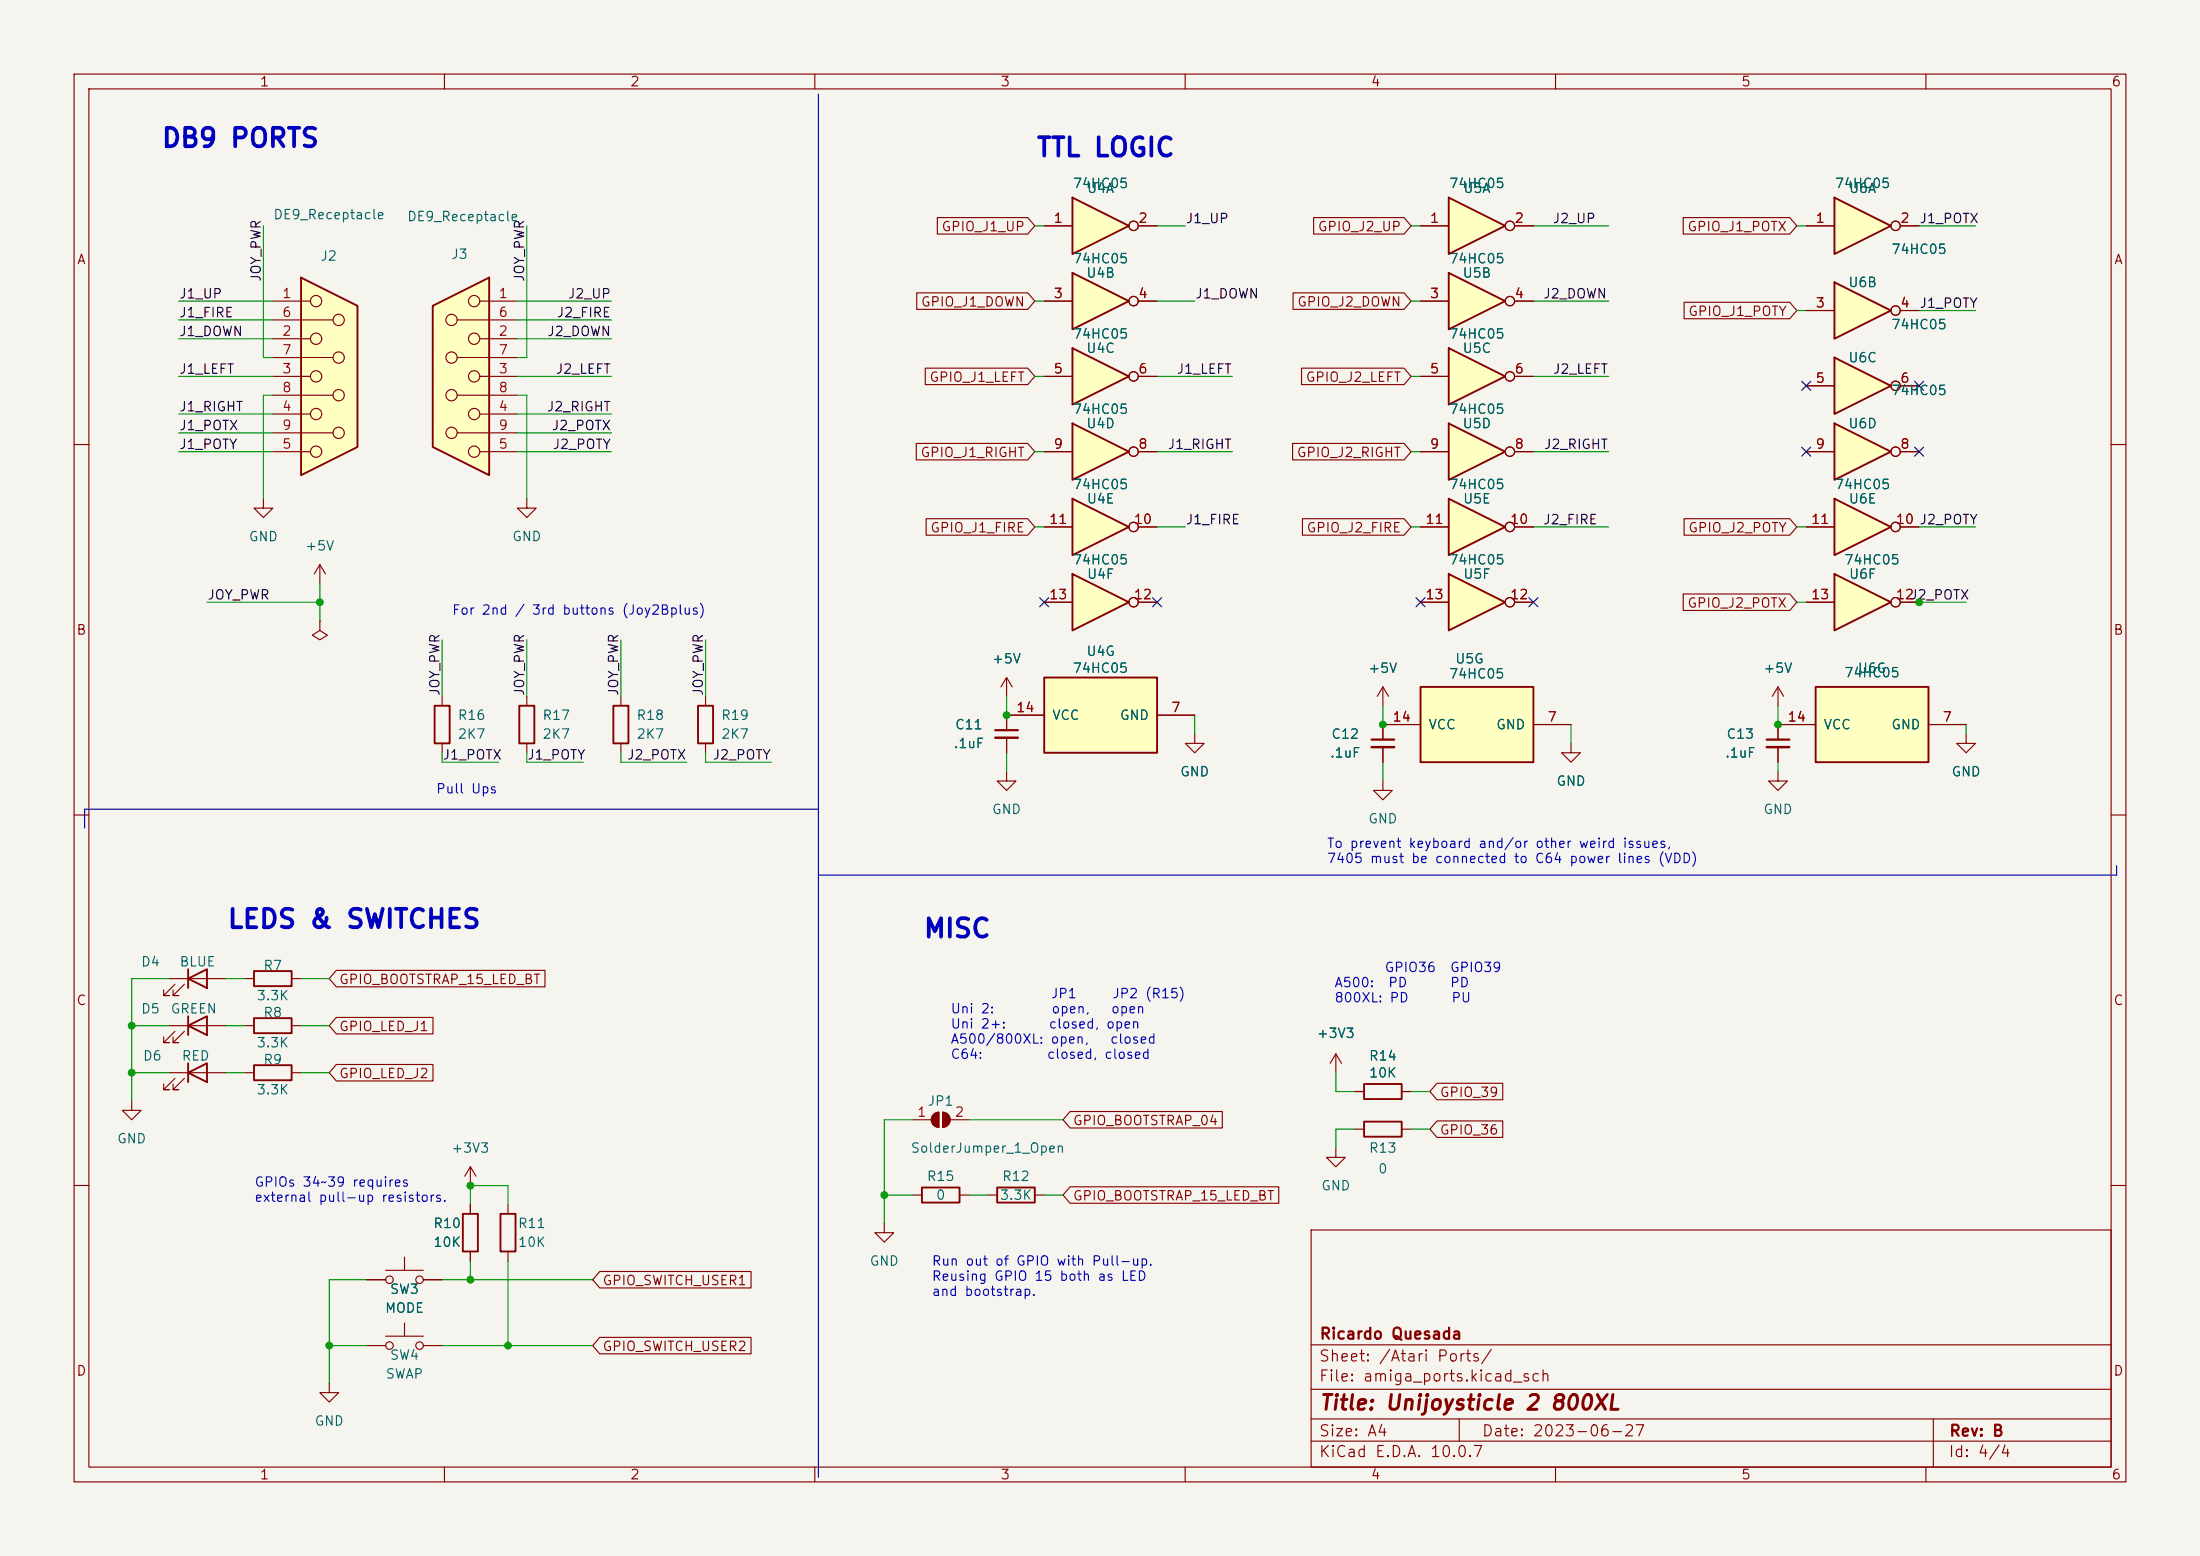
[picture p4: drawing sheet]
<svg xmlns="http://www.w3.org/2000/svg" width="297mm" height="210mm" viewBox="0 0 297 210" stroke-linecap="round" stroke-linejoin="round" font-family="sans-serif">
<path d="M0 0h297v210h-297z" fill="#f5f4ef" stroke="#f5f4ef" stroke-width=".14"/>
<g fill="none" stroke="#840000" stroke-width=".15">
<path d="M10 10h277v190h-277zM12 12h273v186h-273zM60 10v2M110 10v2M160 10v2M210 10v2M260 10v2M10 60h2M43.2 76.2l-.8 1.3M43.2 76.2l.7 1.3M43.2 76.2v2.5M285 60h2"/>
<path d="M10 110h2M285 110h2M10 160h2M177 166h108v32h-108zM285 160h2M60 198v2M110 198v2M160 198v2M177 194.5h108M177 191.5h108M177 187.5h108M177 181.5h108"/>
<path d="M197 191.5v3M210 198v2M260 198v2M261 191.5v6.5"/>
</g>
<path d="M247.6 26.7l7.7 3.8-7.7 3.8z" fill="#ffffc2"/>
<path d="M247.6 26.7l7.7 3.8-7.7 3.8z" fill="none" stroke="#840000" stroke-width=".25"/>
<g fill="none" stroke="#840000" stroke-width=".15">
<path d="M243.8 30.5h3.8M256.5 30.5h2.6M240 92.7l-.7 1.3M240 92.7l.8 1.3M240 92.7v2.6"/>
<circle cx="255.9" cy="30.5" r=".63"/>
</g>
<path d="M245.1 92.7h15.2v10.2h-15.2z" fill="#ffffc2"/>
<path d="M245.1 92.7h15.2v10.2h-15.2zM25.4 132.1l2.5-1.3v2.6zM25.4 138.4l2.5-1.2v2.5zM25.4 130.8v2.6M25.4 137.2v2.5M25.4 144.8l2.5-1.3v2.6zM25.4 143.5v2.6M62.5 163.8h2v5.1h-2z" fill="none" stroke="#840000" stroke-width=".25"/>
<g fill="none" stroke="#840000" stroke-width=".15">
<path d="M71.1 67.3v1.3h1.3l-1.3 1.3-1.3-1.3h1.3M43.2 83.8v1.3l1 .6-1 .7-1-.7 1-.6M43.2 83.8h.1M135.9 96.5v2.1M135.9 99.6v2M161.3 99.1v1.2h1.3l-1.3 1.3-1.3-1.3h1.3M186.7 92.7l-.8 1.3M186.7 92.7l.8 1.3M186.7 92.7v2.6M186.7 97.8v2M245.1 97.8h-5.1v2M260.3 97.8h5.1"/>
<path d="M265.4 99.1v1.2h1.3l-1.3 1.3-1.2-1.3h1.2M186.7 105.4v1.3h1.3l-1.3 1.3-1.3-1.3h1.3M186.7 100.8v2.1M212.1 100.3v1.3h1.3l-1.3 1.3-1.3-1.3h1.3M240 104.1v1.3h1.3l-1.3 1.3-1.2-1.3h1.2M240 100.8v2.1M22.9 132.1h7.6M22.9 138.4h7.6M23.6 132.8l-1.5 1.6h.8h-.8v-.8M23.6 139.2l-1.5 1.5h.8h-.8v-.7M24.9 132.8l-1.5 1.6h.7h-.7v-.8M24.9 139.2l-1.5 1.5h.7h-.7v-.7"/>
<path d="M22.9 144.8h7.6M23.6 145.5l-1.5 1.6h.8h-.8v-.8M24.9 145.5l-1.5 1.6h.7h-.7v-.8M63.5 157.5v2.5M63.5 157.5l-.8 1.3M63.5 157.5l.8 1.3M123.2 151.1h2.5M126 150.4l.4-.2 .3-.1v2a1.02 1.02 0 0 1-.9-.6 1.02 1.02 0 0 1 .2-1.1zM127.3 150.1a1.02 1.02 0 0 1 1 1 1.02 1.02 0 0 1-1 1zM128.3 151.1h2.5M49.5 172.7h2.6M52.1 171.5h5"/>
<path d="M54.6 169.7v1.8M57.1 172.7h2.6M63.5 162.6v1.2M63.5 168.9v1.3"/>
<circle cx="52.6" cy="172.7" r=".51"/>
<circle cx="56.6" cy="172.7" r=".51"/>
</g>
<path d="M134.4 98.6h3M185.2 99.8h3M238.5 99.8h3.1" fill="none" stroke="#840000" stroke-width=".3"/>
<path d="M134.4 99.6h3M185.2 100.8h3M238.5 100.8h3.1" fill="none" stroke="#840000" stroke-width=".33"/>
<g fill="#840000" stroke="#840000" stroke-width=".15">
<path d="M126 150.4l.4-.2 .3-.1v2a1.02 1.02 0 0 1-.9-.6 1.02 1.02 0 0 1 .2-1.1z"/>
<path d="M127.3 150.1a1.02 1.02 0 0 1 1 1 1.02 1.02 0 0 1-1 1z"/>
</g>
<path d="M191.8 92.7h15.2v10.2h-15.2z" fill="#ffffc2"/>
<path d="M191.8 92.7h15.2v10.2h-15.2z" fill="none" stroke="#840000" stroke-width=".25"/>
<path d="M186.7 97.8h5.1M207 97.8h5.1" fill="none" stroke="#840000" stroke-width=".15"/>
<path d="M195.6 47l7.6 3.8-7.6 3.8z" fill="#ffffc2"/>
<path d="M195.6 47l7.6 3.8-7.6 3.8zM82.8 95.3h2v5h-2z" fill="none" stroke="#840000" stroke-width=".25"/>
<g fill="none" stroke="#840000" stroke-width=".15">
<path d="M191.8 50.8h3.8M204.5 50.8h2.5M35.6 67.3v1.3h1.2l-1.2 1.3-1.3-1.3h1.3M83.8 94v1.3M83.8 100.3v1.3"/>
<circle cx="203.8" cy="50.8" r=".63"/>
</g>
<path d="M195.6 36.8l7.6 3.8-7.6 3.9z" fill="#ffffc2"/>
<path d="M195.6 36.8l7.6 3.8-7.6 3.9z" fill="none" stroke="#840000" stroke-width=".25"/>
<g fill="none" stroke="#840000" stroke-width=".15">
<path d="M191.8 40.6h3.8M204.5 40.6h2.5"/>
<circle cx="203.8" cy="40.6" r=".63"/>
</g>
<path d="M195.6 67.3l7.6 3.8-7.6 3.8z" fill="#ffffc2"/>
<path d="M195.6 67.3l7.6 3.8-7.6 3.8z" fill="none" stroke="#840000" stroke-width=".25"/>
<g fill="none" stroke="#840000" stroke-width=".15">
<path d="M191.8 71.1h3.8M204.5 71.1h2.5"/>
<circle cx="203.8" cy="71.1" r=".63"/>
</g>
<path d="M195.6 77.5l7.6 3.8-7.6 3.8z" fill="#ffffc2"/>
<path d="M195.6 77.5l7.6 3.8-7.6 3.8zM58.7 95.3h2v5h-2zM70.1 95.3h2v5h-2zM34.3 131.1h5.1v2h-5.1zM34.3 137.4h5.1v2h-5.1zM34.3 143.8h5.1v2h-5.1z" fill="none" stroke="#840000" stroke-width=".25"/>
<g fill="none" stroke="#840000" stroke-width=".15">
<path d="M59.7 94v1.3M71.1 94v1.3M191.8 81.3h3.8M204.5 81.3h2.5M59.7 100.3v1.3M71.1 100.3v1.3M135.9 104.1v1.3h1.3l-1.3 1.3-1.3-1.3h1.3M33 132.1h1.3M33 138.4h1.3M39.4 132.1h1.2M39.4 138.4h1.2M17.8 148.6v1.3h1.2l-1.2 1.2-1.3-1.2h1.3"/>
<path d="M33 144.8h1.3M39.4 144.8h1.2M119.4 165.1v1.3h1.2l-1.2 1.2-1.3-1.2h1.3"/>
<circle cx="203.8" cy="81.3" r=".63"/>
</g>
<path d="M195.6 57.2l7.6 3.8-7.6 3.8z" fill="#ffffc2"/>
<path d="M195.6 57.2l7.6 3.8-7.6 3.8z" fill="none" stroke="#840000" stroke-width=".25"/>
<g fill="none" stroke="#840000" stroke-width=".15">
<path d="M191.8 61h3.8M204.5 61h2.5"/>
<circle cx="203.8" cy="61" r=".63"/>
</g>
<path d="M195.6 26.7l7.6 3.8-7.6 3.8z" fill="#ffffc2"/>
<path d="M195.6 26.7l7.6 3.8-7.6 3.8zM67.6 163.8h2v5.1h-2zM124.5 160.3h5v2h-5zM134.6 160.3h5.1v2h-5.1z" fill="none" stroke="#840000" stroke-width=".25"/>
<g fill="none" stroke="#840000" stroke-width=".15">
<path d="M191.8 30.5h3.8M204.5 30.5h2.5M135.9 91.4l-.8 1.3M135.9 91.4l.8 1.3M135.9 91.4v2.6M68.6 162.6v1.2M68.6 168.9v1.3M123.2 161.3h1.3M129.5 161.3h1.3M133.3 161.3h1.3M139.7 161.3h1.3"/>
<circle cx="203.8" cy="30.5" r=".63"/>
</g>
<path d="M144.8 47l7.6 3.8-7.6 3.8z" fill="#ffffc2"/>
<path d="M144.8 47l7.6 3.8-7.6 3.8z" fill="none" stroke="#840000" stroke-width=".25"/>
<g fill="none" stroke="#840000" stroke-width=".15">
<path d="M141 50.8h3.8M153.7 50.8h2.5"/>
<circle cx="153" cy="50.8" r=".63"/>
</g>
<path d="M144.8 57.2l7.6 3.8-7.6 3.8z" fill="#ffffc2"/>
<path d="M144.8 57.2l7.6 3.8-7.6 3.8z" fill="none" stroke="#840000" stroke-width=".25"/>
<g fill="none" stroke="#840000" stroke-width=".15">
<path d="M141 61h3.8M153.7 61h2.5"/>
<circle cx="153" cy="61" r=".63"/>
</g>
<path d="M144.8 77.5l7.6 3.8-7.6 3.8z" fill="#ffffc2"/>
<path d="M144.8 77.5l7.6 3.8-7.6 3.8zM94.2 95.3h2.1v5h-2.1z" fill="none" stroke="#840000" stroke-width=".25"/>
<g fill="none" stroke="#840000" stroke-width=".15">
<path d="M95.2 94v1.3M141 81.3h3.8M153.7 81.3h2.5M95.2 100.3v1.3"/>
<circle cx="153" cy="81.3" r=".63"/>
</g>
<path d="M141 91.4h15.2v10.2h-15.2z" fill="#ffffc2"/>
<path d="M141 91.4h15.2v10.2h-15.2z" fill="none" stroke="#840000" stroke-width=".25"/>
<path d="M135.9 96.5h5.1M156.2 96.5h5.1" fill="none" stroke="#840000" stroke-width=".15"/>
<path d="M144.8 67.3l7.6 3.8-7.6 3.8z" fill="#ffffc2"/>
<path d="M144.8 67.3l7.6 3.8-7.6 3.8zM184.1 151.4h5.1v2h-5.1z" fill="none" stroke="#840000" stroke-width=".25"/>
<g fill="none" stroke="#840000" stroke-width=".15">
<path d="M141 71.1h3.8M153.7 71.1h2.5M182.9 152.4h1.2M189.2 152.4h1.3M54.6 178.6v1.7M44.4 186.7v1.3h1.3l-1.3 1.2-1.2-1.2h1.2M49.5 181.6h2.6M52.1 180.3h5M57.1 181.6h2.6"/>
<circle cx="153" cy="71.1" r=".63"/>
<circle cx="52.6" cy="181.6" r=".51"/>
<circle cx="56.6" cy="181.6" r=".51"/>
</g>
<path d="M144.8 36.8l7.6 3.8-7.6 3.9z" fill="#ffffc2"/>
<path d="M144.8 36.8l7.6 3.8-7.6 3.9z" fill="none" stroke="#840000" stroke-width=".25"/>
<g fill="none" stroke="#840000" stroke-width=".15">
<path d="M141 40.6h3.8M153.7 40.6h2.5"/>
<circle cx="153" cy="40.6" r=".63"/>
</g>
<path d="M144.8 26.7l7.6 3.8-7.6 3.8z" fill="#ffffc2"/>
<path d="M144.8 26.7l7.6 3.8-7.6 3.8zM184.1 146.3h5.1v2h-5.1z" fill="none" stroke="#840000" stroke-width=".25"/>
<g fill="none" stroke="#840000" stroke-width=".15">
<path d="M141 30.5h3.8M153.7 30.5h2.5M180.3 154.9v1.3h1.3l-1.3 1.3-1.2-1.3h1.2M180.3 142.2l-.7 1.3M180.3 142.2l.8 1.3M180.3 142.2v2.6M182.9 147.3h1.2M189.2 147.3h1.3"/>
<circle cx="153" cy="30.5" r=".63"/>
</g>
<path d="M247.6 77.5l7.7 3.8-7.7 3.8z" fill="#ffffc2"/>
<path d="M247.6 77.5l7.7 3.8-7.7 3.8z" fill="none" stroke="#840000" stroke-width=".25"/>
<g fill="none" stroke="#840000" stroke-width=".15">
<path d="M243.8 81.3h3.8M256.5 81.3h2.6"/>
<circle cx="255.9" cy="81.3" r=".63"/>
</g>
<path d="M247.6 67.3l7.7 3.8-7.7 3.8z" fill="#ffffc2"/>
<path d="M247.6 67.3l7.7 3.8-7.7 3.8z" fill="none" stroke="#840000" stroke-width=".25"/>
<g fill="none" stroke="#840000" stroke-width=".15">
<path d="M243.8 71.1h3.8M256.5 71.1h2.6"/>
<circle cx="255.9" cy="71.1" r=".63"/>
</g>
<path d="M247.6 57.2l7.7 3.8-7.7 3.8z" fill="#ffffc2"/>
<path d="M247.6 57.2l7.7 3.8-7.7 3.8z" fill="none" stroke="#840000" stroke-width=".25"/>
<g fill="none" stroke="#840000" stroke-width=".15">
<path d="M243.8 61h3.8M256.5 61h2.6"/>
<circle cx="255.9" cy="61" r=".63"/>
</g>
<path d="M247.6 48.3l7.7 3.8-7.7 3.8z" fill="#ffffc2"/>
<path d="M247.6 48.3l7.7 3.8-7.7 3.8z" fill="none" stroke="#840000" stroke-width=".25"/>
<g fill="none" stroke="#840000" stroke-width=".15">
<path d="M243.8 52.1h3.8M256.5 52.1h2.6"/>
<circle cx="255.9" cy="52.1" r=".63"/>
</g>
<path d="M247.6 38.1l7.7 3.8-7.7 3.8z" fill="#ffffc2"/>
<path d="M247.6 38.1l7.7 3.8-7.7 3.8z" fill="none" stroke="#840000" stroke-width=".25"/>
<g fill="none" stroke="#840000" stroke-width=".15">
<path d="M243.8 41.9h3.8M256.5 41.9h2.6"/>
<circle cx="255.9" cy="41.9" r=".63"/>
</g>
<path d="M40.6 37.5l7.7 3.8v19l-7.7 3.8z" fill="#ffffc2"/>
<path d="M40.6 37.5l7.7 3.8v19l-7.7 3.8z" fill="none" stroke="#840000" stroke-width=".25"/>
<g fill="none" stroke="#840000" stroke-width=".15">
<path d="M36.8 40.6h5.1M36.8 43.2h8.2M36.8 45.7h5.1M36.8 48.3h8.2M36.8 50.8h5.1M36.8 53.3h8.2M36.8 55.9h5.1M36.8 58.4h8.2M36.8 61h5.1"/>
<circle cx="42.7" cy="40.6" r=".76"/>
<circle cx="42.7" cy="55.9" r=".76"/>
<circle cx="42.7" cy="50.8" r=".76"/>
<circle cx="42.7" cy="45.7" r=".76"/>
<circle cx="45.7" cy="43.2" r=".76"/>
<circle cx="45.7" cy="58.4" r=".76"/>
<circle cx="45.7" cy="53.3" r=".76"/>
<circle cx="45.7" cy="48.3" r=".76"/>
<circle cx="42.7" cy="61" r=".76"/>
</g>
<path d="M58.4 41.3l7.6-3.8v26.6l-7.6-3.8z" fill="#ffffc2"/>
<path d="M58.4 41.3l7.6-3.8v26.6l-7.6-3.8z" fill="none" stroke="#840000" stroke-width=".25"/>
<g fill="none" stroke="#840000" stroke-width=".15">
<path d="M123.8 39.5h14.9l1 1.1-1 1.2h-14.9zM126.5 29.4h12.2l1 1.1-1 1.1h-12.2zM141 30.5h3.8M153.7 30.5h2.5M174.6 39.5h14.9l1 1.1-1 1.2h-14.9zM177.3 29.4h12.2l1 1.1-1 1.1h-12.2zM191.8 30.5h3.8M204.5 30.5h2.5M227.2 29.4h14.4l1 1.1-1 1.1h-14.4zM243.8 30.5h3.8M256.5 30.5h2.6M61.7 43.2h8.1"/>
<path d="M61.7 48.3h8.1M61.7 53.3h8.1M61.7 58.4h8.1M64.8 40.6h5M64.8 45.7h5M64.8 50.8h5M64.8 55.9h5M123.7 59.8h15l1 1.2-1 1.1h-15zM124.9 49.7h13.8l1 1.1-1 1.1h-13.8zM141 40.6h3.8M141 50.8h3.8M153.7 40.6h2.5"/>
<path d="M153.7 50.8h2.5M174.5 59.8h15l1 1.2-1 1.1h-15zM175.7 49.7h13.8l1 1.1-1 1.1h-13.8zM191.8 40.6h3.8M191.8 50.8h3.8M204.5 40.6h2.5M204.5 50.8h2.5M227.4 40.8h14.2l1 1.1-1 1.1h-14.2zM243.8 41.9h3.8M243.8 52.1h3.8M256.5 41.9h2.6M256.5 52.1h2.6"/>
<path d="M64.8 61h5M125 70h13.7l1 1.1-1 1.1h-13.7zM141 61h3.8M141 71.1h3.8M153.7 61h2.5M153.7 71.1h2.5M175.8 70h13.7l1 1.1-1 1.1h-13.7zM191.8 61h3.8M191.8 71.1h3.8M204.5 61h2.5M204.5 71.1h2.5M227.4 70h14.2l1 1.1-1 1.1h-14.2z"/>
<path d="M243.8 61h3.8M243.8 71.1h3.8M256.5 61h2.6M256.5 71.1h2.6M135.9 99.6v2M141 81.3h3.8M141 96.5h-5.1v2.1M153.7 81.3h2.5M156.2 96.5h5.1M191.8 81.3h3.8M191.8 97.8h-5.1v2M204.5 81.3h2.5"/>
<path d="M207 97.8h5.1M227.2 80.2h14.4l1 1.1-1 1.1h-14.4zM243.8 81.3h3.8M245.1 97.8h-5.1v2M256.5 81.3h2.6M260.3 97.8h5.1M186.7 100.8v2.1M240 100.8v2.1M45.4 137.3h13.1v2.2h-13.1l-1-1.1zM45.4 131h28.2v2.2h-28.2l-1-1.1zM45.4 143.7h13.1v2.2h-13.1l-1-1.1zM144.5 150h20.5v2.2h-20.5l-1-1.1z"/>
<path d="M182.9 147.3h1.2M189.2 147.3h1.3M194 151.3h8.9v2.2h-8.9l-1-1.1zM194 146.2h8.9v2.2h-8.9l-1-1.1zM49.5 172.7h2.6M57.1 172.7h2.6M63.5 162.6v1.2M63.5 168.9v1.3M81 171.6h20.4v2.2h-20.4l-1-1.1zM144.5 160.2h28.1v2.2h-28.1l-1-1.1zM81 180.5h20.4v2.2h-20.4l-1-1.1z"/>
<circle cx="153" cy="30.5" r=".63"/>
<circle cx="203.8" cy="30.5" r=".63"/>
<circle cx="255.9" cy="30.5" r=".63"/>
<circle cx="61" cy="43.2" r=".76"/>
<circle cx="61" cy="48.3" r=".76"/>
<circle cx="61" cy="53.3" r=".76"/>
<circle cx="61" cy="58.4" r=".76"/>
<circle cx="64" cy="40.6" r=".76"/>
<circle cx="64" cy="45.7" r=".76"/>
<circle cx="64" cy="55.9" r=".76"/>
<circle cx="64" cy="50.8" r=".76"/>
<circle cx="153" cy="50.8" r=".63"/>
<circle cx="153" cy="40.6" r=".63"/>
<circle cx="203.8" cy="40.6" r=".63"/>
<circle cx="203.8" cy="50.8" r=".63"/>
<circle cx="255.9" cy="52.1" r=".63"/>
<circle cx="255.9" cy="41.9" r=".63"/>
<circle cx="64" cy="61" r=".76"/>
<circle cx="153" cy="71.1" r=".63"/>
<circle cx="153" cy="61" r=".63"/>
<circle cx="203.8" cy="71.1" r=".63"/>
<circle cx="203.8" cy="61" r=".63"/>
<circle cx="255.9" cy="61" r=".63"/>
<circle cx="255.9" cy="71.1" r=".63"/>
<circle cx="153" cy="81.3" r=".63"/>
<circle cx="203.8" cy="81.3" r=".63"/>
<circle cx="255.9" cy="81.3" r=".63"/>
</g>
<path d="M110.5 12.7v186.7M110.5 109.2h-99.1v2.6M285.7 116.8v1.3h-175.2" fill="none" stroke="#0000c2" stroke-width=".15"/>
<g fill="none" stroke="#009600" stroke-width=".15">
<path d="M35.6 30.5v17.8h1.2M71.1 30.5v17.8h-1.3M139.7 30.5h1.3M156.2 30.5h3.8M190.5 30.5h1.3M207 30.5h10.2M242.6 30.5h1.2M259.1 30.5h7.6M24.1 50.8h12.7M24.1 40.6h12.7M24.1 55.9h12.7M24.1 58.4h12.7"/>
<path d="M24.1 43.2h12.7M24.1 45.7h12.7M36.8 53.3h-1.2v14M69.8 53.3h1.3v14M69.8 50.8h12.7M69.8 40.6h12.7M69.8 55.9h12.7M69.8 58.4h12.7M69.8 43.2h12.7M69.8 45.7h12.7M139.7 50.8h1.3M139.7 40.6h1.3"/>
<path d="M156.2 50.8h10.2M156.2 40.6h5.1M190.5 50.8h1.3M190.5 40.6h1.3M207 50.8h10.2M207 40.6h10.2M242.6 41.9h1.2M259.1 41.9h7.6M24.1 61h12.7M43.2 78.7v5.1M69.8 61h12.7M139.7 71.1h1.3"/>
<path d="M139.7 61h1.3M156.2 71.1h3.8M156.2 61h10.2M190.5 71.1h1.3M190.5 61h1.3M207 71.1h10.2M207 61h10.2M242.6 71.1h1.2M259.1 71.1h7.6M27.9 81.3h15.3M59.7 86.4v7.6M71.1 86.4v7.6"/>
<path d="M83.8 86.4v7.6M95.2 86.4v7.6M135.9 94v2.5M161.3 96.5v2.6M186.7 95.3v2.5M212.1 97.8v2.5M240 95.3v2.5M242.6 81.3h1.2M257.8 81.3h7.6M265.4 97.8v1.3M59.7 101.6v1.3h7.6M71.1 101.6v1.3h7.6"/>
<path d="M83.8 101.6v1.3h8.9M95.2 101.6v1.3h8.9M135.9 101.6v2.5M186.7 102.9v2.5M240 102.9v1.2M17.8 138.4h5.1M22.9 132.1h-5.1v16.5M30.5 132.1h2.5M30.5 138.4h2.5M40.6 132.1h3.8M40.6 138.4h3.8M17.8 144.8h5.1"/>
<path d="M30.5 144.8h2.5M40.6 144.8h3.8M123.2 151.1h-3.8v14M130.8 151.1h12.7M180.3 144.8v2.5h2.6M182.9 152.4h-2.6v2.5M190.5 147.3h2.5M190.5 152.4h2.5M49.5 172.7h-5.1v14M59.7 172.7h20.3M63.5 162.6v-2.6h5.1v2.6M63.5 170.2v2.5"/>
<path d="M68.6 170.2v11.4M119.4 161.3h3.8M130.8 161.3h2.5M141 161.3h2.5M44.4 181.6h5.1M59.7 181.6h20.3"/>
</g>
<g fill="none" stroke="#000084" stroke-width=".15">
<path d="M243.2 51.5l1.2 1.2M244.4 51.5l-1.2 1.2M258.5 51.5l1.2 1.2M259.7 51.5l-1.2 1.2M243.2 60.4l1.2 1.2M244.4 60.4l-1.2 1.2M258.5 60.4l1.2 1.2M259.7 60.4l-1.2 1.2M140.4 80.7l1.2 1.2M141.6 80.7l-1.2 1.2M155.6 80.7l1.2 1.2M156.8 80.7l-1.2 1.2"/>
<path d="M191.2 80.7l1.2 1.2M192.4 80.7l-1.2 1.2M206.4 80.7l1.2 1.2M207.6 80.7l-1.2 1.2"/>
</g>
<g fill="#009600" stroke="#009600" stroke-width=".14">
<circle cx="44.4" cy="181.6" r=".46"/>
<circle cx="63.5" cy="172.7" r=".46"/>
<circle cx="17.8" cy="138.4" r=".46"/>
<circle cx="68.6" cy="181.6" r=".46"/>
<circle cx="17.8" cy="144.8" r=".46"/>
<circle cx="119.4" cy="161.3" r=".46"/>
<circle cx="63.5" cy="160" r=".46"/>
<circle cx="43.2" cy="81.3" r=".46"/>
<circle cx="135.9" cy="96.5" r=".46"/>
<circle cx="259.1" cy="81.3" r=".46"/>
<circle cx="186.7" cy="97.8" r=".46"/>
<circle cx="240" cy="97.8" r=".46"/>
</g>
<g font-size="2.5" fill="#0000c2">
<text x="21.7" y="20.5">DB9 PORTS</text>
<text x="139.8" y="21.8">TTL LOGIC</text>
<text x="30.6" y="125.9">LEDS &amp; SWITCHES</text>
<text x="124.5" y="127.2">MISC</text>
</g>
<text font-size="2" fill="#840000" x="178" y="190.8">Title: Unijoysticle 2 800XL</text>
<g font-size="1.5" fill="#840000">
<text x="178" y="184.1">Sheet: /Atari Ports/</text>
<text x="178" y="181.1">Ricardo Quesada</text>
<text x="178" y="186.8">File: amiga_ports.kicad_sch</text>
<text x="178" y="197">KiCad E.D.A. 10.0.7</text>
<text x="178" y="194.2">Size: A4</text>
<text x="200" y="194.2">Date: 2023-06-27</text>
<text x="263" y="197">Id: 4/4</text>
<text x="263" y="194.2">Rev: B</text>
</g>
<g font-size="1.3" fill="#840000">
<text x="35" y="12">1</text>
<text x="85" y="12">2</text>
<text x="135" y="12">3</text>
<text x="185" y="12">4</text>
<text x="235" y="12">5</text>
<text x="285" y="12">6</text>
<text x="10.3" y="36">A</text>
<text x="127" y="31.5">GPIO_J1_UP</text>
<text x="177.8" y="31.5">GPIO_J2_UP</text>
<text x="227.7" y="31.5">GPIO_J1_POTX</text>
<text x="285.3" y="36">A</text>
<text x="124.2" y="41.7">GPIO_J1_DOWN</text>
<text x="175" y="41.7">GPIO_J2_DOWN</text>
<text x="227.8" y="43">GPIO_J1_POTY</text>
<text x="125.4" y="51.9">GPIO_J1_LEFT</text>
<text x="176.2" y="51.9">GPIO_J2_LEFT</text>
<text x="124.2" y="62">GPIO_J1_RIGHT</text>
<text x="175" y="62">GPIO_J2_RIGHT</text>
<text x="125.5" y="72.2">GPIO_J1_FIRE</text>
<text x="176.3" y="72.2">GPIO_J2_FIRE</text>
<text x="227.8" y="72.2">GPIO_J2_POTY</text>
<text x="227.7" y="82.3">GPIO_J2_POTX</text>
<text x="10.2" y="86">B</text>
<text x="285.2" y="86">B</text>
<text x="10.2" y="136">C</text>
<text x="45.7" y="133.1">GPIO_BOOTSTRAP_15_LED_BT</text>
<text x="285.2" y="136">C</text>
<text x="45.7" y="139.5">GPIO_LED_J1</text>
<text x="45.7" y="145.8">GPIO_LED_J2</text>
<text x="194.3" y="148.4">GPIO_39</text>
<text x="144.8" y="152.2">GPIO_BOOTSTRAP_04</text>
<text x="194.3" y="153.5">GPIO_36</text>
<text x="144.8" y="162.3">GPIO_BOOTSTRAP_15_LED_BT</text>
<text x="81.3" y="173.8">GPIO_SWITCH_USER1</text>
<text x="10.2" y="186">D</text>
<text x="81.3" y="182.7">GPIO_SWITCH_USER2</text>
<text x="285.2" y="186">D</text>
<text x="35" y="200">1</text>
<text x="85" y="200">2</text>
<text x="135" y="200">3</text>
<text x="185" y="200">4</text>
<text x="235" y="200">5</text>
<text x="285" y="200">6</text>
</g>
<g font-size="1.3" fill="#006464">
<text x="36.8" y="29.9">DE9_Receptacle</text>
<text x="144.7" y="25.7">74HC05</text>
<text x="146.6" y="26.4">U4A</text>
<text x="195.5" y="25.7">74HC05</text>
<text x="197.4" y="26.4">U5A</text>
<text x="247.6" y="25.7">74HC05</text>
<text x="249.5" y="26.4">U6A</text>
<text x="43.2" y="35.5">J2</text>
<text x="54.9" y="30.2">DE9_Receptacle</text>
<text x="60.8" y="35.3">J3</text>
<text x="144.7" y="35.9">74HC05</text>
<text x="195.5" y="35.9">74HC05</text>
<text x="255.2" y="34.6">74HC05</text>
<text x="146.6" y="37.8">U4B</text>
<text x="197.4" y="37.8">U5B</text>
<text x="249.4" y="39.1">U6B</text>
<text x="144.7" y="46">74HC05</text>
<text x="146.6" y="48">U4C</text>
<text x="195.5" y="46">74HC05</text>
<text x="197.4" y="48">U5C</text>
<text x="255.2" y="44.8">74HC05</text>
<text x="249.4" y="49.2">U6C</text>
<text x="255.2" y="53.6">74HC05</text>
<text x="144.7" y="56.2">74HC05</text>
<text x="146.6" y="58.1">U4D</text>
<text x="195.5" y="56.2">74HC05</text>
<text x="197.4" y="58.1">U5D</text>
<text x="249.4" y="58.1">U6D</text>
<text x="144.7" y="66.3">74HC05</text>
<text x="146.6" y="68.3">U4E</text>
<text x="195.5" y="66.3">74HC05</text>
<text x="197.4" y="68.3">U5E</text>
<text x="247.6" y="66.3">74HC05</text>
<text x="249.5" y="68.3">U6E</text>
<text x="33.5" y="73.4">GND</text>
<text x="41.1" y="74.6">+5V</text>
<text x="69.1" y="73.4">GND</text>
<text x="144.7" y="76.5">74HC05</text>
<text x="195.5" y="76.5">74HC05</text>
<text x="248.9" y="76.5">74HC05</text>
<text x="146.6" y="78.4">U4F</text>
<text x="197.4" y="78.4">U5F</text>
<text x="249.5" y="78.4">U6F</text>
<text x="133.8" y="89.9">+5V</text>
<text x="146.6" y="88.8">U4G</text>
<text x="196.4" y="89.9">U5G</text>
<text x="144.7" y="91.1">74HC05</text>
<text x="184.6" y="91.1">+5V</text>
<text x="195.5" y="91.9">74HC05</text>
<text x="238" y="91.1">+5V</text>
<text x="248.9" y="91.7">74HC05</text>
<text x="250.7" y="91.1">U6G</text>
<text x="61.7" y="97.5">R16</text>
<text x="61.7" y="100">2K7</text>
<text x="73.1" y="97.5">R17</text>
<text x="73.1" y="100">2K7</text>
<text x="85.8" y="97.5">R18</text>
<text x="85.8" y="100">2K7</text>
<text x="97.3" y="97.5">R19</text>
<text x="97.3" y="100">2K7</text>
<text x="128.7" y="101.3">.1uF</text>
<text x="128.8" y="98.8">C11</text>
<text x="142" y="97.5">VCC</text>
<text x="151.1" y="97.5">GND</text>
<text x="179.6" y="100">C12</text>
<text x="192.8" y="98.8">VCC</text>
<text x="201.9" y="98.8">GND</text>
<text x="233" y="100">C13</text>
<text x="246.1" y="98.8">VCC</text>
<text x="255.2" y="98.8">GND</text>
<text x="159.2" y="105.1">GND</text>
<text x="179.5" y="102.6">.1uF</text>
<text x="210" y="106.4">GND</text>
<text x="232.8" y="102.6">.1uF</text>
<text x="263.4" y="105.1">GND</text>
<text x="133.8" y="110.2">GND</text>
<text x="184.6" y="111.5">GND</text>
<text x="238" y="110.2">GND</text>
<text x="19" y="130.8">D4</text>
<text x="24.2" y="130.8">BLUE</text>
<text x="35.5" y="131.3">R7</text>
<text x="19" y="137.1">D5</text>
<text x="23" y="137.1">GREEN</text>
<text x="34.6" y="135.3">3.3K</text>
<text x="35.5" y="137.6">R8</text>
<text x="19.2" y="143.5">D6</text>
<text x="24.4" y="143.5">RED</text>
<text x="34.6" y="141.7">3.3K</text>
<text x="35.5" y="144">R9</text>
<text x="177.7" y="140.4">+3V3</text>
<text x="184.7" y="143.5">R14</text>
<text x="34.6" y="148">3.3K</text>
<text x="125.1" y="149.6">JP1</text>
<text x="184.7" y="145.7">10K</text>
<text x="15.7" y="154.6">GND</text>
<text x="60.8" y="155.9">+3V3</text>
<text x="122.9" y="155.9">SolderJumper_1_Open</text>
<text x="184.7" y="155.9">R13</text>
<text x="125" y="159.7">R15</text>
<text x="135.2" y="159.7">R12</text>
<text x="178.3" y="161">GND</text>
<text x="186" y="158.7">0</text>
<text x="58.4" y="166.1">R10</text>
<text x="69.8" y="166.1">R11</text>
<text x="126.3" y="162.3">0</text>
<text x="134.9" y="162.3">3.3K</text>
<text x="58.4" y="168.6">10K</text>
<text x="69.8" y="168.6">10K</text>
<text x="117.3" y="171.1">GND</text>
<text x="51.9" y="177.5">MODE</text>
<text x="52.5" y="175">SW3</text>
<text x="52.5" y="183.8">SW4</text>
<text x="52" y="186.4">SWAP</text>
<text x="42.4" y="192.7">GND</text>
</g>
<g font-size="1.3" fill="#a90000">
<text x="142.1" y="30.4">1</text>
<text x="153.6" y="30.4">2</text>
<text x="192.9" y="30.4">1</text>
<text x="204.4" y="30.4">2</text>
<text x="245" y="30.4">1</text>
<text x="256.4" y="30.4">2</text>
<text x="38" y="40.6">1</text>
<text x="67.2" y="40.6">1</text>
<text x="142.1" y="40.6">3</text>
<text x="153.6" y="40.6">4</text>
<text x="192.9" y="40.6">3</text>
<text x="204.4" y="40.6">4</text>
<text x="245" y="41.8">3</text>
<text x="256.4" y="41.8">4</text>
<text x="38" y="45.6">2</text>
<text x="38" y="43.1">6</text>
<text x="67.2" y="45.6">2</text>
<text x="67.2" y="43.1">6</text>
<text x="38" y="50.7">3</text>
<text x="38" y="48.2">7</text>
<text x="38" y="53.3">8</text>
<text x="67.2" y="50.7">3</text>
<text x="67.2" y="48.2">7</text>
<text x="67.2" y="53.3">8</text>
<text x="142.1" y="50.7">5</text>
<text x="153.6" y="50.7">6</text>
<text x="192.9" y="50.7">5</text>
<text x="204.4" y="50.7">6</text>
<text x="245" y="52">5</text>
<text x="256.4" y="52">6</text>
<text x="38" y="55.8">4</text>
<text x="38" y="58.3">9</text>
<text x="67.2" y="55.8">4</text>
<text x="67.2" y="58.3">9</text>
<text x="38" y="60.9">5</text>
<text x="67.2" y="60.9">5</text>
<text x="142.1" y="60.9">9</text>
<text x="153.6" y="60.9">8</text>
<text x="192.9" y="60.9">9</text>
<text x="204.4" y="60.9">8</text>
<text x="245" y="60.9">9</text>
<text x="256.4" y="60.9">8</text>
<text x="141.5" y="71">11</text>
<text x="153" y="71">10</text>
<text x="192.3" y="71">11</text>
<text x="203.8" y="71">10</text>
<text x="244.4" y="71">11</text>
<text x="255.8" y="71">10 J2_POTY</text>
<text x="255.8" y="71">10</text>
<text x="141.5" y="81.2">13</text>
<text x="153" y="81.2">12</text>
<text x="192.3" y="81.2">13</text>
<text x="203.8" y="81.2">12</text>
<text x="244.4" y="81.2">13</text>
<text x="255.8" y="81.2">12</text>
<text x="137.1" y="96.4">14</text>
<text x="158" y="96.4">7</text>
<text x="187.9" y="97.7">14</text>
<text x="208.8" y="97.7">7</text>
<text x="241.2" y="97.7">14</text>
<text x="262.2" y="97.7">7</text>
<text x="123.7" y="151">1</text>
<text x="128.8" y="151">2</text>
</g>
<g font-size="1.3" fill="#0f0f0f">
<text x="160" y="30.4">J1_UP</text>
<text x="209.5" y="30.4">J2_UP</text>
<text x="259.1" y="30.4">J1_POTX</text>
<text x="24.1" y="40.6">J1_UP</text>
<text x="35.5" y="38.1" transform="rotate(-90 35.5 38.1)">JOY_PWR</text>
<text x="71.1" y="38.1" transform="rotate(-90 71.1 38.1)">JOY_PWR</text>
<text x="76.6" y="40.6">J2_UP</text>
<text x="161.3" y="40.6">J1_DOWN</text>
<text x="208.3" y="40.6">J2_DOWN</text>
<text x="259.1" y="41.9">J1_POTY</text>
<text x="24.1" y="45.7">J1_DOWN</text>
<text x="24.1" y="43.1">J1_FIRE</text>
<text x="73.8" y="45.7">J2_DOWN</text>
<text x="75.1" y="43.1">J2_FIRE</text>
<text x="24.1" y="50.8">J1_LEFT</text>
<text x="74.9" y="50.8">J2_LEFT</text>
<text x="158.8" y="50.8">J1_LEFT</text>
<text x="209.6" y="50.8">J2_LEFT</text>
<text x="24.1" y="58.4">J1_POTX</text>
<text x="24.1" y="55.8">J1_RIGHT</text>
<text x="73.7" y="55.8">J2_RIGHT</text>
<text x="74.4" y="58.4">J2_POTX</text>
<text x="24.1" y="60.9">J1_POTY</text>
<text x="74.5" y="60.9">J2_POTY</text>
<text x="157.6" y="60.9">J1_RIGHT</text>
<text x="208.4" y="60.9">J2_RIGHT</text>
<text x="160" y="71.1">J1_FIRE</text>
<text x="208.3" y="71.1">J2_FIRE</text>
<text x="27.9" y="81.2">JOY_PWR</text>
<text x="257.8" y="81.2">J2_POTX</text>
<text x="59.7" y="94" transform="rotate(-90 59.7 94)">JOY_PWR</text>
<text x="71.1" y="94" transform="rotate(-90 71.1 94)">JOY_PWR</text>
<text x="83.8" y="94" transform="rotate(-90 83.8 94)">JOY_PWR</text>
<text x="95.2" y="94" transform="rotate(-90 95.2 94)">JOY_PWR</text>
<text x="59.7" y="102.8">J1_POTX</text>
<text x="71.1" y="102.8">J1_POTY</text>
<text x="84.6" y="102.8">J2_POTX</text>
<text x="96.1" y="102.8">J2_POTY</text>
</g>
<g font-size="1.3" fill="#0000c2">
<text x="60.9" y="83.3">For 2nd / 3rd buttons (Joy2Bplus)</text>
<text x="58.8" y="107.4">Pull Ups</text>
<text x="179" y="114.8">To prevent keyboard and/or other weird issues,</text>
<text x="179" y="116.8">7405 must be connected to C64 power lines (VDD)</text>
<text x="186.8" y="131.5">GPIO36</text>
<text x="195.7" y="131.5">GPIO39</text>
<text x="128.2" y="137.1">Uni 2:</text>
<text x="141.8" y="135">JP1</text>
<text x="141.9" y="137.1">open,</text>
<text x="149.9" y="137.1">open</text>
<text x="150.1" y="135">JP2 (R15)</text>
<text x="180.1" y="133.6">A500:</text>
<text x="180.1" y="135.6">800XL: PD</text>
<text x="187.3" y="133.6">PD</text>
<text x="195.7" y="133.6">PD</text>
<text x="195.8" y="135.6">PU</text>
<text x="128.2" y="139.1">Uni 2+:</text>
<text x="128.2" y="141.2">A500/800XL: open,</text>
<text x="128.2" y="143.2">C64:</text>
<text x="141.2" y="143.2">closed, closed</text>
<text x="141.5" y="139.1">closed, open</text>
<text x="149.8" y="141.2">closed</text>
<text x="34.3" y="160.5">GPIOs 34~39 requires</text>
<text x="34.3" y="162.5">external pull-up resistors.</text>
<text x="125.7" y="171.1">Run out of GPIO with Pull-up.</text>
<text x="125.7" y="173.2">Reusing GPIO 15 both as LED</text>
<text x="125.7" y="175.2">and bootstrap.</text>
</g>
</svg>
